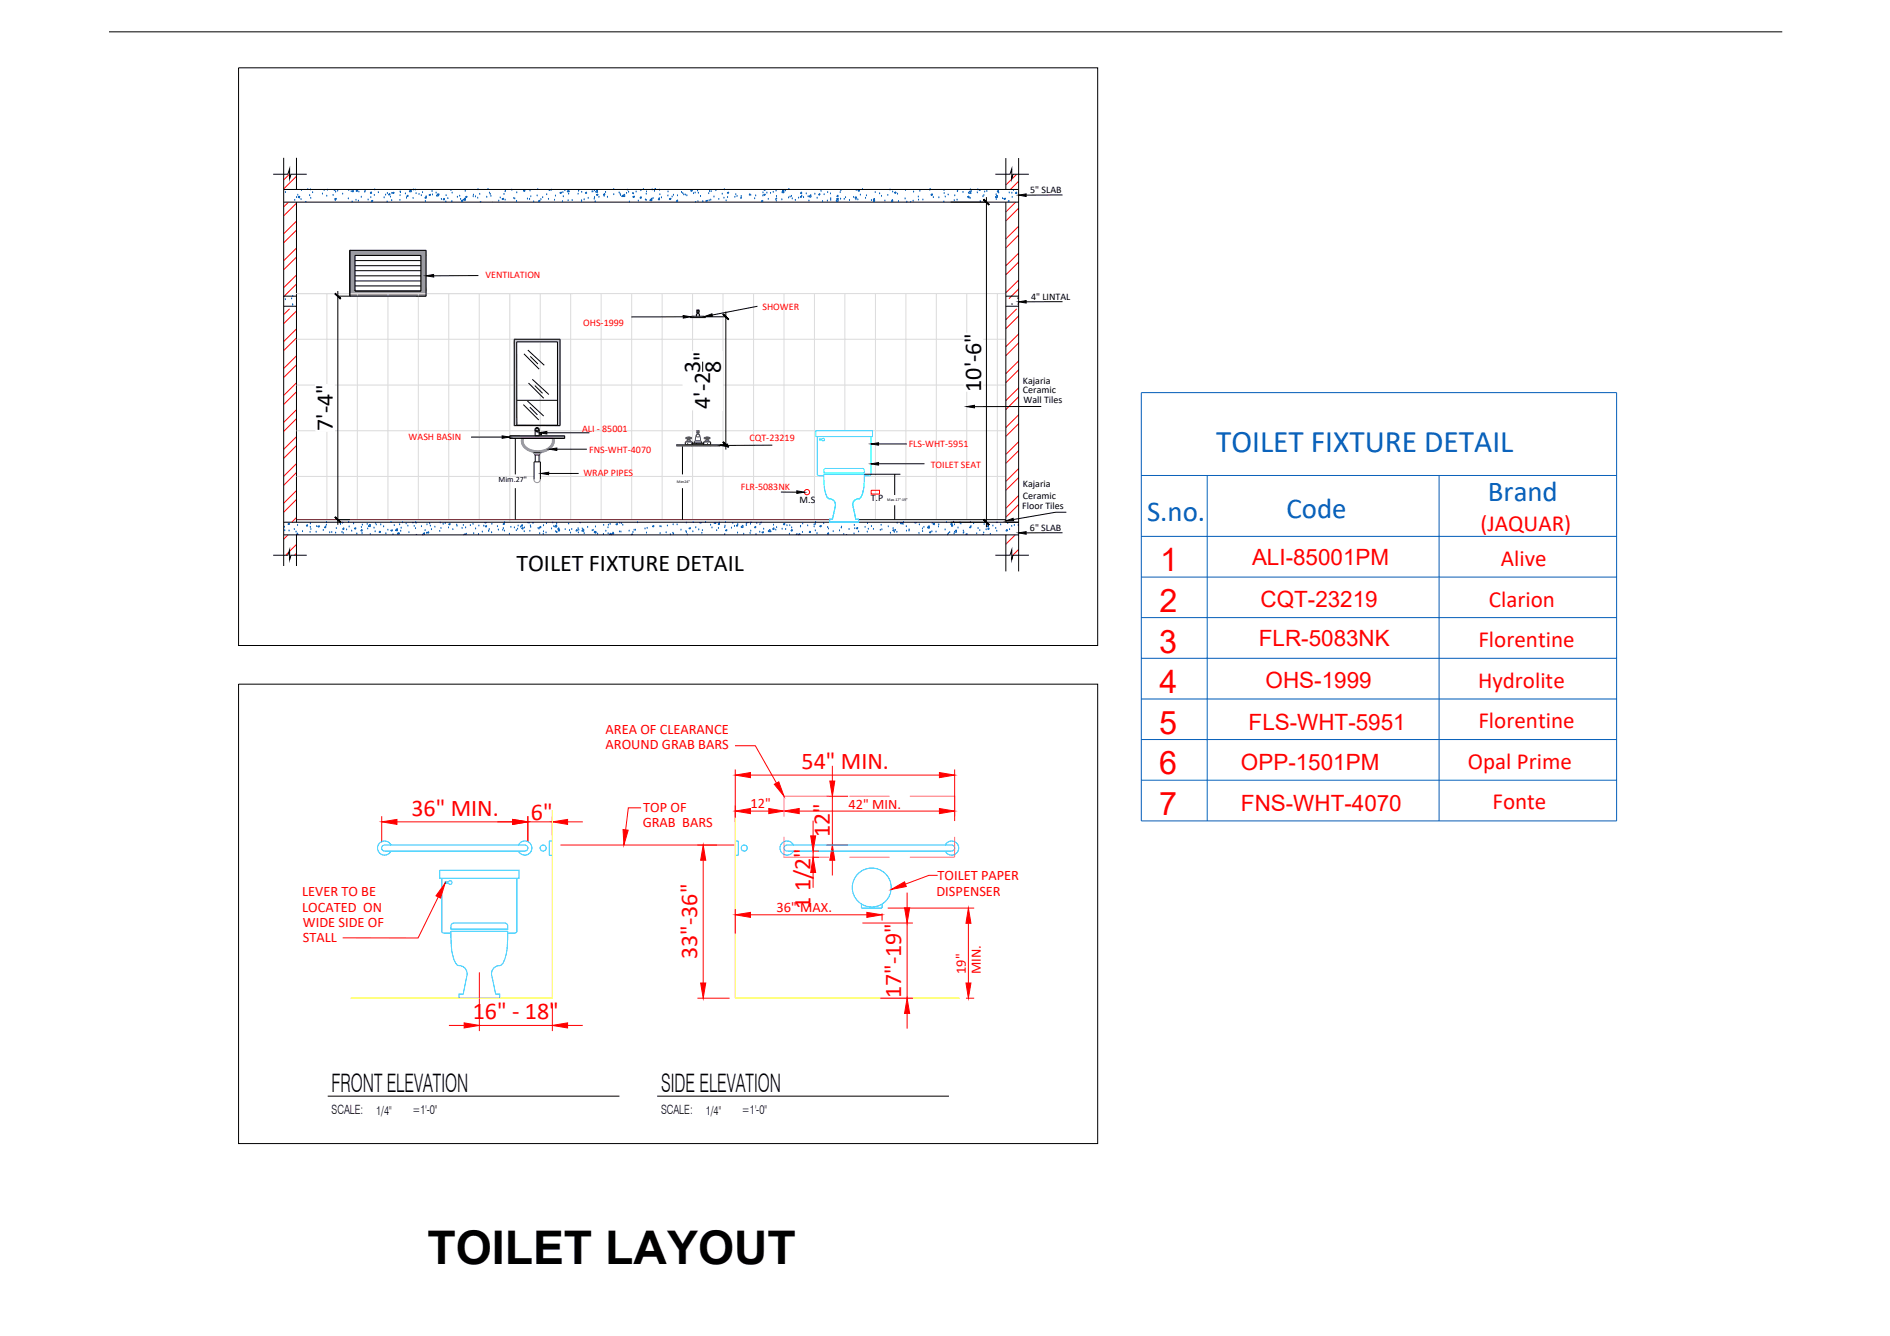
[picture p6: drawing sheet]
<svg xmlns="http://www.w3.org/2000/svg" width="297mm" height="210mm" viewBox="0 0 297 210" stroke-linecap="round" stroke-linejoin="round" font-family="sans-serif">
<!-- layer: Title Block -->
<g fill="#939598" stroke="#939598" stroke-width=".16">
<path d="M55 39.3l12 .8v-.8zM55 39.3l12 .8h-12z"/>
<path d="M66.2 40.1l.8 5.6v-5.6zM66.2 40.1l.8 5.6h-.8z"/>
<path d="M55 40.1l.8 5.6v-5.6zM55 40.1l.8 5.6h-.8z"/>
<path d="M55 45.7l12 .8v-.8zM55 45.7l12 .8h-12z"/>
</g>
<!-- layer: MMH_WALL FULL -->
<g fill="none" stroke="#f00" stroke-width=".16">
<path d="M45.3 31.8l-.7 .7M45.5 27.4l-.9 .9M46.6 34.7l-2 2M46.6 39l-2 2M46.6 31.9l-2 2M46.6 36.2l-2 1.9M46.6 27.7l-2 2M159.6 31.8l-1.5 1.5M159.8 27.4l-1.7 1.7M160.1 28.5l-1.3 1.3M160.1 35.5l-2 2M160.1 39.8l-2 2"/>
<path d="M160.1 32.7l-2 2M160.1 36.9l-2 2.1M45.5 48.5l-.9 .9M46.6 43.2l-2 2M46.6 40.4l-2 2M46.6 44.6l-2 2M46.6 51.7l-2 2M46.6 55.9l-2 2M46.6 48.9l-2 1.9M46.6 53.1l-2 2M46.6 57.3l-2 2M159.8 48.5l-1.7 1.7"/>
<path d="M160.1 44l-2 2M160.1 41.2l-2 2M160.1 45.4l-1.5 1.5M160.1 52.5l-2 2M160.1 56.7l-2 2M160.1 49.6l-2 2.1M160.1 53.9l-2 2M160.1 58.1l-2 2M46.6 60.1l-2 2M46.6 64.4l-2 2M46.6 68.6l-2 2M46.6 72.8l-2 2"/>
<path d="M46.6 77.1l-2 2M46.6 61.6l-2 1.9M46.6 65.8l-2 2M46.6 70l-2 2M46.6 74.2l-2 2M46.6 78.5l-2 2M160.1 60.9l-2 2M160.1 65.2l-2 2M160.1 69.4l-2 2M160.1 73.6l-2 2M160.1 77.9l-2 2M160.1 62.3l-2 2.1"/>
<path d="M160.1 66.6l-2 2M160.1 70.8l-2 2M160.1 75l-2 2M160.1 79.3l-2 2M45.3 84l-.7 .7M45.4 86.7l-.5 .5M46.6 85.5l-1.1 1.1M46.6 86.9l-.3 .3M46.6 81.3l-.7 .7M158.1 84v.1M159.6 84l-1.5 1.5M160.1 86.3l-.9 .9"/>
</g>
<!-- layer: TEXT -->
<g fill="none" stroke="#000" stroke-width=".16">
<path d="M44.6 24.8v64.1M44.6 31.8h115.5M44.6 29.8h115.5M46.6 24.8v5M46.6 31.8v50.2M158.1 24.8v5M160.1 24.8v65M167 30.6l-5.7 .1M75.2 43.3h-7M107.4 49.8h-8.2M119 48.1l-7.1 1.4M167 47.4h-5.7"/>
<path d="M74 68.7h4.9M85.9 68h6.7M86.2 74.4h4.7M87.5 70.6h4.7M121.4 69.9l-7.1 .1M122.7 77.3h2.5M138.1 69.8h4.4M138.1 72.9h7.2M163.6 63.9h-10.5M44.6 82h115.5M44.6 84h115.5M46.6 84v4.9"/>
<path d="M134.9 81.6h23.2M158.1 84v5.8M167 83.7h-5.7M167.6 80.5h-1.7l-6.6 1.1"/>
</g>
<!-- layer: MMH_WALL FULL -->
<g fill="none" stroke="#00f" stroke-width=".16">
<path d="M44.9 30.3h.1M46.3 31.5h.1M46.6 31h.1M46.8 30.7h.1M46.8 30.9l.3-.1-.1 .3zM47.3 31.4h.1M47.4 29.9h.1M48.1 31.7v.1M48.1 31.7l-.1 .1M48.4 29.8h.1M48.7 30.7h.1M48.8 29.8h.1"/>
<path d="M48.8 31.2h.1M49.1 30.3h.1M50.4 29.8h.1M50.7 30.5h.1M50.9 29.9h.1M51.4 30.8h.1M51.5 29.9h.1M52.4 30.7h.1M52.5 29.8v.1h.2v-.1M52.6 31.2l.3-.1-.1 .3zM52.7 31.5h.1M52.8 30.2h.1"/>
<path d="M53.1 30h.1M53.9 30.5h.1M54.7 31.2h.1M54.8 29.9h.1M55.2 30.1h.1M55.3 31.7h.1M55.5 29.9v.2h-.2zM55.9 30l.3-.1-.1 .2zM56 31.5h.1M56.3 31.6h.1M56.4 30.2h.1M56.8 31h.1"/>
<path d="M57.3 30.2h.1M57.4 30h.1M57.9 31.4h.1M58.3 31.1h.1M58.3 31.6l.3-.1-.1 .2zM58.4 30.1v.3h-.2zM58.8 30.7h.1M58.9 29.8h.1M59.5 30.3h.1M60.4 31.1h.1M60.6 30.7h.1M60.8 31.7h.1"/>
<path d="M60.9 30.4h.1M61.2 30.4l.1 .2h-.2zM61.4 31h.1M61.6 31.5h.1M61.6 30.4h.1M61.7 30.3l.2-.1v.2zM62.9 31.5h.1M62.9 30.7h.1M62.9 30.1h.1M62.9 30.3h.1M63.7 30.5h.1M63.9 31.1h.1"/>
<path d="M64.1 30.6v.3h-.2zM64.3 30.1l.3-.3 .1 .3h-.4M64.9 31.2h.1M65 29.9h.1M65.3 29.9h.1M65.4 30.4h.1M65.9 30.6h.1M66.2 30.7h.1M66.4 30.3h.1M66.9 31.7h.1M67 30.9v.2h-.2zM67 30.9h.1"/>
<path d="M67.4 30.6l.3-.1-.1 .2zM67.9 30.1h.1M68 30.6h.1M68.5 30.3h.1M68.6 30.7l.3-.3v.4h-.4M69 30.6h.1M69.4 31.3h.1M69.8 31.1l.1 .3h-.3zM70.1 31.7h.1M70.1 30.7h.1M70.4 31.2h.1M70.9 29.9h.1"/>
<path d="M71 31.7h.1M71.1 30.3h.1M71.9 31h.1M72.2 30.8h.1M72.4 31.3h.1M72.5 31.6l.2-.2v.2zM73.1 31.4h.1M73.1 30.1h.1M73.1 31.1l.1 .4-.4-.1M73.1 31.1l-.3 .3M73.1 30.9l.3-.1-.1 .3zM74.4 30.9h.1"/>
<path d="M74.4 30.7h.1M74.7 30.9h.1M75.1 31.1h.1M75.1 29.8h.1M75.4 30.5h.1M75.4 31.8l.2-.2v.2M76.5 31h.1M76.7 29.8h.1M76.9 30.3h.1M77.1 30.5h.1M77.2 30.8h.1M77.4 31.7v.1"/>
<path d="M78.4 31.6h.1M78.6 31.1h.1M78.9 31.2l.2-.1v.3zM79.2 30.6h.1M79.4 31.4h.1M79.4 30.1h.1M79.4 30h.1M80.4 29.9h.1M80.8 31.2h.1M80.9 31.2h.1M81.2 31.6h.1M81.2 30.3h.1"/>
<path d="M82.2 30l.3-.1-.1 .2zM82.9 31.3h.1M83.2 31.3h.1M83.3 30h.1M83.4 30.9h.1M83.9 31.7h.1M84.4 30.8h.1M84.5 29.8h.1M84.6 31.6l.3-.1-.1 .2zM85 31.4h.1M85.3 31.1h.1M85.9 30.6h.1"/>
<path d="M86.2 31.3h.1M86.3 29.8l-.1 .1h.3v-.1M86.7 29.9h.1M87.2 31.5h.1M87.3 30.8h.1M88 30.3l.3-.1-.1 .2zM88.4 31.7h.1M88.5 30.3h.1M88.5 30.9h.1M88.8 30h.1M89.3 31.5h.1M89.3 29.9l.1 .2h-.3z"/>
<path d="M89.4 30.5h.1M89.5 30.1h.1M89.9 31.5h.1M90.9 30.5h.1M90.9 30h.1M91 29.9h.1M91.4 31.5h.1M91.4 31.6h.1M91.4 30.2h.1M91.8 31.4h.1M92.2 30.1v.3h-.2zM92.4 31.2h.1"/>
<path d="M93.1 30.1h.1M93.2 30.1h.1M93.4 31.3h.1M93.4 30h.1M93.4 31h.1M93.5 31.7h.1M93.7 30.6l.3-.1-.1 .2zM93.9 29.8l-.3 .4h.3v-.3M94.1 31h.1M94.9 30.8h.1M95 30.4l.1 .2h-.3zM95.2 30.2h.1"/>
<path d="M95.5 31h.1M96.5 29.8h.1M96.5 30.6h.1M97.3 30.3h.1M97.5 30.5h.1M97.5 30.7h.1M97.8 30.8l.4 .1v-.4l-.3 .3M97.9 30.6v.3h-.2zM98.5 30.4h.1M98.6 29.9h.1M98.8 30.2h.1M98.9 31.7h.1"/>
<path d="M99.4 30.9l.3-.1-.1 .3zM99.4 30.4h.1M99.5 30.4h.1M100 30.2h.1M100.3 31.6h.1M100.7 30h.1M100.8 30.9v.2h-.2zM101.1 29.8h.1M101.4 31.4h.1M101.6 31.5h.1M101.6 30.5h.1M101.6 30.1h.1"/>
<path d="M102.1 31.5l.3-.3 .1 .3h-.4M102.5 31.3h.1M102.5 29.8h.1M102.6 31.2h.1M102.9 30.1h.1M103 29.8h.1M103.6 31.2h.1M103.6 31.1l.1 .3h-.3zM103.7 29.9h.1M103.7 30.6h.1M104 31.1h.1M105 30.8h.1"/>
<path d="M105 30.1h.1M105.2 31.2l.3-.1-.1 .3zM105.6 31h.1M105.8 30.7h.1M106.5 30.8h.1M106.5 31.4v.3l-.2-.1zM107.1 30.2h.1M107.3 30.4h.1M107.5 30.6h.1M107.7 30.6h.1M108 30.8h.1M108.5 30l.3-.1-.1 .2z"/>
<path d="M109 30.4h.1M109.2 30.3h.1M109.2 31.8l.1-.1 .1 .1M109.6 30h.1M109.7 31.7h.1M109.8 30.4h.1M110.1 30.9h.1M110.5 31.7h.1M110.9 31.6l.3-.1-.1 .2zM111.4 30.4h.1M111.4 31.5h.1M111.5 30.1h.1"/>
<path d="M111.7 31.4h.1M111.8 30.1h.1M112.2 31h.1M112.5 30h.1M113 31.3h.1M113.5 30.5h.1M113.8 31.1h.1M113.8 29.8h.1M114.1 31.6h.1M114.3 30.3l.2-.1v.2zM114.3 31h.1M115.5 31h.1"/>
<path d="M115.6 30.6h.1M115.8 30.9h.1M116.4 31.2h.1M116.5 30.9h.1M116.5 31.1h.1M117.8 30.7h.1M117.8 30.6h.1M118 30.7h.1M118.6 31.2h.1M118.8 30.8h.1M119.7 31.7h.1M119.9 31.6h.1"/>
<path d="M119.9 30.8h.1M119.9 30.3h.1M120 30.6l.3-.1-.1 .2zM120.1 29.8l-.1 .1h.3v-.1M120.5 30.3h.1M120.7 31.3h.1M121.1 30.4h.1M121.5 30.2h.1M121.9 31.4h.1M122 30h.1M122 31.6h.1M122 30.9h.1"/>
<path d="M122.1 31.2h.1M122.9 31.4h.1M123 30h.1M123.1 29.9l.1 .2h-.3zM123.2 29.9v.4h-.3M123.2 29.9l-.3 .3M123.4 30h.1M123.9 31.1h.1M124 29.8h.1M124.2 31h.1M124.4 30.8h.1M124.5 31.2h.1"/>
<path d="M125 31.5h.1M125.5 31.1h.1M125.7 30.9l.3-.1-.1 .2zM126 30.1v.3h-.2zM126 30.8h.1M126.3 31h.1M126.7 30.5h.1M127 30.9h.1M127.1 31.6h.1M127.4 30.6l.1 .4-.4-.1M127.5 30.6l-.4 .3M128.1 30.5h.1"/>
<path d="M128.4 31.1h.1M128.8 30.4l.1 .2h-.3zM129 30.1h.1M129.3 31.7h.1M129.5 30.6h.1M130 31.6h.1M130.1 30.3h.1M130.5 30.5h.1M130.6 31.2h.1M130.6 31.5h.1M131.5 31.2l.2-.1v.3zM131.7 30.6v.3h-.2z"/>
<path d="M131.7 31.2v.4h-.3zM132 30.3h.1M132.1 31.3h.1M132.2 30h.1M132.7 31.3h.1M132.9 31.1h.1M133.5 31.5h.1M134.2 31h.1M134.5 31.4h.1M134.5 30.9l.1 .2h-.2zM134.6 29.9h.1M134.8 31.4h.1"/>
<path d="M135 30.1l.1-.3-.3 .1 .2 .2M135.2 30.7h.1M135.6 29.8h.1M136 31.2h.1M136.2 30.8h.1M137 31.5h.1M137.2 31.5l.3-.1-.1 .3zM137.4 31.1l.1 .3h-.3zM137.5 30.3h.1M138.2 30.4h.1M138.5 30.8h.1M139.1 31.6h.1"/>
<path d="M139.5 30.7h.1M139.9 29.9h.1M140.2 31.5h.1M140.3 31.4v.3l-.2-.1zM140.3 30.2h.1M140.6 30.3l.2-.2-.1 .3zM141.1 30.5h.1M141.2 31.7h.1M142.2 31.2h.1M142.3 29.9h.1M142.5 31.8h.1M143.1 31.8v-.1l.1 .1"/>
<path d="M143.5 31.6h.1M143.6 30.2h.1M144.3 31h.1M144.4 31.4h.1M144.6 30h.1M145 31.4h.1M146.1 29.9h.1M146.2 29.8h.1M146.3 30.6l.3-.1-.1 .2zM146.4 30.7h.1M146.7 31h.1M147.6 31.1h.1"/>
<path d="M148.3 31.7h.1M148.4 29.9h.1M148.4 30.4h.1M148.6 31h.1M149 30.6h.1M150 31.5h.1M150.1 30.8h.1M150.4 31.4h.1M150.5 30.1h.1M150.5 30h.1M151.3 30.2h.1M152 30.9l.3-.1-.1 .2z"/>
<path d="M152.3 31.1h.1M152.5 31.2h.1M152.5 30l-.3 .3 .3 .1v-.4M152.5 29.8h.1M152.6 30.4h.1M152.6 30.1h.1M153.6 30.3h.1M153.7 29.8h.1M153.9 29.8l-.1 .1h.3v-.1M154.1 31.7h.1M154.5 30.9h.1M154.6 30.7h.1"/>
<path d="M154.8 30.2h.1M155.1 30.1h.1M156.4 31l.3-.3 .1 .3h-.4M156.6 30.6h.1M156.6 31.3h.1M156.9 30.3h.1M156.9 29.9v.2h-.2zM157 30.3h.1M157.6 31.2h.1M157.8 31.2l.2-.1v.3zM158.5 31.7h.1M158.6 31.7h.1"/>
<path d="M158.6 30.3h.1M159 30.4h.1M159.1 31h.1M159.3 29.9h.1M159.8 30.1v.3h-.2zM44.6 46.5h.1M44.6 46.5v.2M44.8 47.1h.1M45.8 47h.1M46 47.9h.1M46 46.6h.1M44.7 82.8h.1"/>
<path d="M44.8 83.4h.1M45.4 83.4h.1M45.4 82.2l.1 .2h-.3zM46.3 83.2h.1M46.5 83.6h.1M46.7 84h-.1l.2-.1v.1M46.7 83.9h.1M46.8 82.6h.1M47.5 83.5h.1M48.3 82.4l.1 .3-.3-.1zM48.7 83.6h.1M48.8 82.3h.1"/>
<path d="M48.8 82.9h.1M48.9 83.2h.1M49.7 83.6h.1M49.8 82.7h.1M49.9 82.7l.3-.1-.1 .2zM50.8 83.3h.1M51.2 82.7v.2h-.2zM51.2 82.8h.1M51.3 82.5h.1M51.3 82.1h.1M51.8 83.7h.1M52.1 83.7h.1"/>
<path d="M52.8 83.8h.1M52.9 83h.1M53.5 82.2h.1M53.5 82.4h.1M53.7 82h.3M53.7 83.6h.1M53.8 82.2h.1M53.9 83.8h.1M54 82.9l.1 .3-.3-.1zM54.5 83.3h.1M54.8 82.1h.1M54.9 82.8h.1"/>
<path d="M55.3 83.4h.1M55.6 82.3h.1M55.7 83l.3-.1-.1 .2zM56.1 83.9h.1M56.8 82.9h.1M56.9 83.2v.2h-.2zM56.9 83.8h.1M56.9 82.5h.1M57.7 82.4h.1M57.8 83.1h.1M57.9 82.7h.3v-.4l-.3 .4M58.2 84h.1"/>
<path d="M58.8 83h.1M59 83.6h.1M59 82.2h.1M59.1 82.5h.1M59.5 83.6l.3-.2v.3zM59.8 82.5h.1M60.3 82.8h.1M60.6 83.9h.1M61 83.3h.1M61.4 83.3l.3-.1-.1 .3zM61.5 82.1h.1M61.8 84h.1"/>
<path d="M62 82.6h.1M62.1 83.3l.3-.3 .1 .4zM62.6 83.7l.1 .2h-.3zM62.8 83.9h.1M62.8 82.5h.1M63 83.5h.1M63 83h.1M63.3 82.1h.1M63.8 82.3h.1M64.1 82.7h.1M64.3 83.7h.1M64.8 82l.1 .2 .1-.2"/>
<path d="M65.1 82.7h.1M65.3 83.1h.1M65.3 82.1h.1M65.4 84l.1-.1v.1M65.4 82.2h.1M66.2 82.7h.1M66.6 84h-.2l.3-.3v.3M66.8 83.4h.1M67 83.8h.1M67.1 82.5h.1M67.1 83.7l.3-.1-.1 .2zM67.5 82.3h.1"/>
<path d="M67.6 82.7h.1M67.8 83.2h.1M68.4 82.8h.1M69.1 83.5h.1M69.2 82.2h.1M69.3 83h.1M69.6 82.4h.1M70 82.3h.1M70.5 82.9h.1M70.5 82.4l.3-.1-.1 .2zM71.2 83.2h.1M71.8 82.5h.1"/>
<path d="M71.8 82.7h.1M72.6 83h.1M72.8 82.6h.1M73 84h-.1l.3-.1-.1 .1M73.2 82.9h.1M73.3 83.9h.1M73.9 82.6h.1M74.3 82.4h.1M74.5 83.8h.1M74.7 83.1h.1M75.2 84h.1M75.3 82.6h.1"/>
<path d="M75.8 83.6h.1M76 82.7h.1M76.2 82.7l.3-.1-.1 .2zM76.3 82l-.1 .2h.2v-.2M76.8 83.4h.1M76.8 83.5h.1M76.9 83.2h.1M77.3 83.7h.1M77.3 82.4h.1M78.2 82.7h.1M78.3 83.3h.1M79 83.3h.1"/>
<path d="M79.1 83h.1M79.2 82.2l.1 .2h-.3zM79.3 83.4h.1M79.3 82.1h.1M80.1 83.9h.1M80.3 82.9h.1M80.8 82.9h.1M81.1 83.4h.1M81.4 83.1h.1M81.4 82.6h.1M81.8 82.8h.1M82 83l.2-.1v.2z"/>
<path d="M82.1 82.4v.3l-.2-.1zM82.4 83.5h.1M82.4 82.9h.1M83 82l-.1 .1M83.2 82l.1 .2-.4-.1M83.3 83.5h.1M83.4 82.6h.1M83.4 82.9h.1M83.8 82.2h.1M84.6 83h.1M84.7 83.1h.1M84.8 83.8h.1"/>
<path d="M85 82.7v.2h-.2zM85.4 83.9h.1M85.4 82.6h.1M85.4 83.6h.1M85.8 83.7h.1M85.9 82.3h.1M86.7 83.1h.1M86.9 82.2h.1M87 82.7h.1M87.2 82.7l.3-.3v.4h-.3M87.3 83.5h.1M87.4 83.6h.1"/>
<path d="M87.5 82.3h.1M87.5 83.7h.1M87.7 83.3l.3-.1-.1 .3zM87.8 82.9l.1 .3-.3-.1zM88.8 83.2h.1M89.4 82.3h.1M89.5 83.4h.1M89.7 83.7h.1M89.9 83.2h.1M90.7 83.2v.2h-.2zM90.9 83.1h.1M90.9 83.7h.1"/>
<path d="M91 83.3h.1M91 82l.2 .2 .1-.2M91.5 83.1h.1M91.7 83.1l.1 .4-.4-.1M91.7 83.1l-.3 .3M91.8 83.8h.1M92.4 82.9h.1M93.1 83.4h.1M93.2 83.3h.1M93.4 83.7l.3-.2-.1 .3zM93.5 83.4l.1 .3h-.2zM93.6 82.8h.1"/>
<path d="M93.9 83.9h.1M94.8 84h.1M94.9 82.5h.1M95.2 83.5h.1M95.6 82.9h.1M95.6 83.8h.1M95.6 82.5h.1M95.9 82.4h.1M96 83.8v.2M96 83.7l-.3 .3M96.1 84h.1M96.3 83.8h.1"/>
<path d="M96.4 83.7l.1 .2h-.3zM96.8 82.4l.3-.1-.1 .2zM97.4 83.6h.1M97.4 82.2h.1M97.6 83.6h.1M97.6 82.3h.1M97.9 82.5h.1M98.9 83.4h.1M99.2 84l.2-.1v.1M99.5 83.7h.1M99.7 83.3h.1M99.9 83.3h.1"/>
<path d="M100.2 82.1h.1M101.4 83.1h.1M101.6 83.7h.1M101.7 83h.1M102.5 82.7l.3-.1-.1 .2zM103.7 82.7h.1M103.7 83.8h.1M103.9 82.8h.1M104.7 83.7h.1M104.9 82.6h.1M105.4 84h.1M105.8 83.8h.1"/>
<path d="M105.8 82.5h.1M105.9 83.9h.1M106.4 82.5h.1M107 83.3h.1M107.8 83.5h.1M107.9 82.2h.1M107.9 83.7h.1M108 84h.1M108.3 83l.2-.1-.1 .2zM108.9 83.6h.1M108.9 82.1h.1M109.4 82.9h.1"/>
<path d="M109.8 83.3h.1M110.1 82l-.1 .2h.2v-.2M110.3 83.8h.1M110.4 83.4h.1M110.9 82.1h.1M111.7 82.5h.1M111.9 82.9h.1M112.3 82l-.1 .2h.3v-.2M112.6 83.4h.1M112.9 83h.1M113 82.2h.1M113 82.2l.1 .2h-.3z"/>
<path d="M113.9 84h.1M113.9 82.9h.1M113.9 82.7h.1M114 83.3l.3-.1-.1 .2zM114 82.1h.1M115 83h.1M115.2 82.2h.1M115.4 82.7h.1M115.9 82.4v.3l-.2-.1zM115.9 83.7h.1M116 82.4h.1M116.8 82.5l-.4 .3 .4 .1-.1-.4"/>
<path d="M116.9 83.9h.1M117.3 82.3h.1M117.3 82.6h.1M117.4 82l.1 .2 .1-.2M117.9 83.8h.1M117.9 82.4h.1M118 83.4h.1M118 82.1h.1M118.8 82.7v.2h-.2zM118.8 84h.1M118.9 82.2h.1M119.4 83.6h.1"/>
<path d="M119.4 82.4h.1M119.6 82.2h.1M119.7 83.6l.3-.1-.1 .3zM120 83.1h.1M121 83.2l.1 .4-.4-.1 .3-.3M121.1 83.6h.1M121.6 82.5h.1M121.6 82.9l.1 .3-.3-.1zM121.9 83.3h.1M122.1 82.9h.1M122.9 83.1h.1M123.1 82.3l.3-.1-.1 .3z"/>
<path d="M123.5 83.2h.1M123.7 82.6h.1M124.1 83.9h.1M124.1 82.6h.1M124.4 82.9h.1M124.5 83.2v.2h-.2zM125.1 84l.2-.2v.2M125.6 84h-.1l.2-.2v.2M125.8 82.8h.1M125.8 82.7h.1M126.1 83.7h.1M126.2 82.3h.1"/>
<path d="M126.9 82.6h.1M127.3 83.4l.1 .3h-.2zM128 82.5h.1M128 82.8h.1M128.1 83.4h.1M128.1 82.4h.1M128.2 82.1h.1M128.4 83.8h.1M128.8 82.7l.3-.1-.1 .2zM129.5 82.3h.1M130.1 82.9h.1M130.2 83.1h.1"/>
<path d="M130.2 83.7v.2h-.2zM130.9 83.5h.1M131.9 83.4h.1M132.2 83h.1M132.3 82.8h.1M132.6 84h.1M133 84l.1-.1v.1M133.4 83.2h.1M134.2 83.9h.1M134.3 82.6h.1M134.3 83.1h.1M134.5 83l.3-.1v.2z"/>
<path d="M134.9 83.6h.1M136 82.9h.1M136.3 83.6h.1M136.3 82.3h.1M136.5 83.1h.1M137 82.7h.1M137.3 83.2h.1M138.4 83.3h.1M138.5 82.5h.1M138.6 83.2h.1M139.6 82.8h.1M139.9 83.8h.1"/>
<path d="M140.3 83.3l.3-.1-.1 .2zM140.4 83h.1M140.6 83.6h.1M140.7 83.3h.1M141 83.6h.1M141 82.2h.1M141.7 82l-.2 .2M141.8 82v.3h-.3M141.9 82.4h.1M142 82.1h.1M142.4 82.7h.1M142.5 83.4h.1"/>
<path d="M142.9 83.4h.1M142.9 83.3h.1M143.7 82l.1 .2 .1-.2M143.9 82l-.1 .2h.2v-.2M144.4 83.8h.1M144.5 82.5h.1M145 83.1h.1M145 83.5h.1M145.2 82.9h.1M146 83h.1M146 83.6l.3-.1-.1 .3zM146 82.6l.1 .4-.4-.1z"/>
<path d="M146.5 83.6h.1M146.5 82.2h.1M146.8 82.2l.1 .2h-.3zM147.1 83.6h.1M147.5 82.8h.1M147.5 82.5h.1M148.5 83.3h.1M148.8 82.1h.1M149 84h.1M149.1 83.8h.1M149.3 83.7h.1M149.4 82.3l.3-.1-.1 .3z"/>
<path d="M149.7 82.4v.3h-.2zM149.9 82h.1M150 83.9h.1M150 82.5h.1M150.3 83.3v.3h-.3M150.3 83.2l-.3 .4M150.6 83h.1M150.9 82.2h.1M151 82.3h.1M151.4 83.8h.1M151.4 83.4h.1M151.5 83.7h.1"/>
<path d="M151.9 84h-.1l.2-.2v.2M152.5 82.1h.1M152.6 82.7v.2h-.2zM152.6 82.7h.1M153 82.3h.1M153.5 83.9h.1M153.7 83h.1M154 83.4h.1M154.5 83.9l.1 .1M154.6 83.9l-.2 .1M154.6 83.7h.1M154.7 82.4h.1"/>
<path d="M155 83.2h.1M155.1 82.7l.3-.1-.1 .2zM155.2 82.4h.1M155.4 82.9l.1 .3-.3-.1zM155.6 84h.1M156 82.6h.1M156.5 83h.1M156.7 83.5h.1M156.7 82.1h.1M157.3 82.5h.1M158.3 83.2v.2h-.2zM158.4 82.2h.1"/>
<path d="M158.7 83.2h.1M159 82.7h.1M159.4 82.6h.1M160 82.6h.1"/>
</g>
<g fill="none" stroke="#000" stroke-width=".16">
<path d="M55 39.3h12v7.2h-12zM158.1 31.8v50.2M55.8 40.1h10.4v5.6h-10.4zM80.8 53.3h7.2v13.6h-7.2M81.2 53.7h6.4v13.1h-6.4zM82.3 55.6l2.4 2.4M83 55l2.5 2.4M83.3 56l1.2 1.2M83.7 59.6l2.6 2.4M108.5 49.9l.2-.2h2l.2 .2M108.5 49.9h2.4M109.5 49.3v.4"/>
<path d="M109.5 49l.1 .1M109.5 49.3h.4M109.6 49.1h.2v.2M109.6 49.1v.2M109.8 48.7l.1 .1M109.8 48.7l-.3 .1M109.9 49l-.1 .1M109.9 49.3v.4M109.9 48.8v.2M109.9 48.8h-.4v.2h.4M159.1 47.8h.1M160 46.9h.1"/>
<path d="M160.1 47.7h.1M81.2 62.9h6.4M82.3 63.6l2.4 2.4M82.9 63l2.6 2.4M83.1 60.2l2.4 2.4M83.3 64l1.2 1.2M83.8 71.1h1.3M83.9 75.3v-2.7h1v2.7M84.1 60.6l1.2 1.2M84.1 71.5v1.1M84.7 71.5v1.1M84.8 71.4h-.8"/>
<path d="M88.7 68.5h-8.6v.4h8.6M107.7 69.5v.4h4v-.4M108.1 69.9h.1M108.1 68.9v.2M108.7 69.9h.1M108.8 69.5v.4M108.8 69.6h1.8M109.1 69.5v.1M109.5 69.9h.1M110.3 69.5v.1M110.6 69.5v.4M111.2 69.9h.1"/>
</g>
<!-- layer: Title Block -->
<g fill="none" stroke="#dbdbdb" stroke-width=".16">
<path d="M46.6 53.3h111.5M46.6 46.1h111.5M51.4 46.1v35.5M56.2 46.1v35.5M61 46.1v35.5M65.8 46.1v35.5M70.5 46.1v35.5M75.3 46.1v35.5M80.1 46.1v35.9M84.9 46.1v22.8M89.7 46.1v35.5M94.5 46.1v35.5"/>
<path d="M99.3 46.1v35.5M104.1 46.1v35.5M108.8 46.1v35.5M113.6 46.1v35.5M118.4 46.1v35.5M123.2 46.1v35.5M128 46.1v35.5M132.8 46.1v21.6M137.6 46.1v35.5M142.4 46.1v35.5M147.2 46.1v35.5M151.9 46.1v35.5"/>
<path d="M156.7 46.1v35.5M46.6 74.9h37.3M46.6 67.7h111.5M46.6 60.5h111.5M84.9 70.8v10.8M84.9 74.9h44.6M135.9 74.9h22.2"/>
</g>
<path d="M46.6 81.6h83.8" fill="none" stroke="#720000" stroke-width=".16"/>
<g fill="none" stroke="#000" stroke-width=".16">
<path d="M37.5 10.7h135v90.7h-135zM42.9 27.4h2.3l.3-.9v1.6l.2-.7h2.5M149.4 31.8h5.6M155 31v51.8M156.4 27.4h2.3l.3-.9v1.6l.2-.7h2.5M44.6 46.5h2M44.6 48.1h2M53.1 46.5h1.9M53.1 45.7v36.8M55.8 45.7h10.4M55.8 44.9h10.4M55.8 44.1h10.4"/>
<path d="M55.8 43.3h10.4M55.8 42.5h10.4M55.8 41.7h10.4M55.8 40.9h10.4M80.8 53.3v13.6M110.4 56.8v1.6M110.8 49.8h3.3M114.1 49v21.6M158.1 46.5h2M158.1 48.1h2M81 68.9v5.6M81 76.7v4.9"/>
<path d="M84.1 67.5v1h.6v-1M84.7 68h.3M84.7 68.2h.3M85 67.9l.1 .4zM88.7 68.5v.4M107.3 70.1v4.4M107.3 76.7v4.9M113.1 69.9h1M135.9 74.5h5.6M140.6 74.5v3.3M140.6 79.4v2.2M42.9 87.2h2.3l.3-.8v1.5l.2-.7h2.5"/>
<path d="M53.1 81.6h1.9M149.4 82h5.6M156.4 87.2h2.3l.3-.8v1.5l.2-.7h2.5M158.1 82h2"/>
<circle cx="84.4" cy="67.5" r=".33"/>
<circle cx="84.4" cy="67.5" r=".2"/>
</g>
<!-- layer: THIN -->
<g fill="none" stroke="#f00" stroke-width=".16">
<path d="M136.9 77h1.3v.6h-1.3z"/>
<circle cx="126.8" cy="77.3" r=".41"/>
</g>
<!-- layer: Title Block -->
<path d="M128.2 67.7h8.9v.9h-8.9zM128.4 68.6v5.9l.3 .2h.8M129.2 69l.2-.1 .2 .2-.2 .2-.2-.2M129.2 69h-.4v.1h.4M129.5 74.5a8.9 8.9 0 0 0 .5 3.6l.4 .3a.92 .92 0 0 1 .9 1.1l-.5 2.1h-.4v.4h4.5v-.4h-.4l-.4-2.1M129.5 73.9l.1-.3h.2h5.7l.3 .2 .1 .5h-6.4v-.4M129.5 74.5h6.4a9 9 0 0 1-.6 3.6l-.4 .3a.92 .92 0 0 0-.9 1.1M136.9 68.6v5.9l-.3 .2h-.7" fill="none" stroke="#0ff" stroke-width=".16"/>
<!-- layer: MMH_WALL FULL -->
<g fill="none" stroke="#545454" stroke-width=".16">
<path d="M106.3 70.1v-.2h6.8v.2M106.5 69.9l-.2 .1M106.6 69.9l-.3 .2M106.7 69.9l-.3 .2M106.9 69.9l-.3 .2M107 69.9l-.3 .2M107.1 69.9l-.3 .2M107.2 69.9l-.3 .2M107.3 69.9l-.2 .2M107.5 69.9l-.3 .2M107.6 69.9l-.3 .2M107.7 69.9l-.3 .2"/>
<path d="M107.7 69.5h1.1M107.8 69.9l-.2 .2M107.9 69.3h.7M108 69.9l-.3 .2M108 68.9h.1M108 68.8h.1M108.1 69.2h.3M108.1 69.9l-.3 .2M108.1 69l-.4 .4M108.1 68.7h.3v.4h-.3zM108.2 69.9l-.3 .2M108.3 69.9l-.3 .2"/>
<path d="M108.4 69l.4 .4M108.4 68.9h.1M108.4 68.8h.1M108.4 69.9l-.2 .2M108.6 69.9l-.3 .2M108.7 69.9l-.3 .2M108.8 69.9l-.3 .2M109 69.9l-.3 .2M109.1 69.9l-.3 .2M109.2 69.9l-.3 .2M109.3 69.3l-.2 .1M109.3 69.9l-.3 .2"/>
<path d="M109.4 69.9l-.2 .2M109.5 68.2v.4M109.5 67.9l.1 .1M109.5 68.2h.4l.2 1h-.8zM109.5 67.8h.4v.2h-.4zM109.6 69.9l-.3 .2M109.6 67.6l-.1 .1M109.6 68.1v.1M109.6 68.1h.2v.1M109.6 67.7h.2M109.7 69.9l-.3 .2M109.8 67.6l.1 .1"/>
<path d="M109.8 69.9l-.3 .2M109.9 67.9l-.1 .1M109.9 68.2v.4l-.4 .1M109.9 69.9l-.2 .2M110.1 69.9l-.3 .2M110.1 69.3l.2 .1-1.2 .1M110.2 69.9l-.3 .2M110.3 69.9l-.3 .2M110.4 69.9l-.3 .2M110.5 69.9l-.2 .2M110.6 69.5h1.1M110.7 69.9l-.3 .2"/>
<path d="M110.8 69.9l-.3 .2M110.8 69.3h.7M110.9 68.9h.1M110.9 68.8h.1M110.9 69.9l-.3 .2M111 69.2h.3M111 69l-.4 .4M111 68.7h.3v.4h-.3zM111 69.9l-.2 .2M111.2 69.9l-.3 .2M111.3 69l.4 .4M111.3 69.9l-.3 .2"/>
<path d="M111.3 68.9h.1M111.3 68.8h.1M111.4 69.9l-.3 .2M111.5 69.9l-.2 .2M111.7 69.9l-.3 .2M111.8 69.9l-.3 .2M111.9 69.9l-.3 .2M112 69.9l-.3 .2M112.1 69.9l-.2 .2M112.3 69.9l-.3 .2M112.4 69.9l-.3 .2M112.5 69.9l-.2 .2"/>
<path d="M112.7 69.9l-.3 .2M112.8 69.9l-.3 .2M112.9 69.9l-.3 .2M113 69.9l-.3 .2M113.1 69.9l-.2 .2M113.1 70l-.1 .1M113.1 70.1h.1"/>
<circle cx="107.9" cy="68.8" r=".12"/>
<circle cx="108.2" cy="68.8" r=".12"/>
<circle cx="108.6" cy="68.8" r=".12"/>
<circle cx="110.8" cy="68.8" r=".12"/>
<circle cx="111.1" cy="68.8" r=".12"/>
<circle cx="111.5" cy="68.8" r=".12"/>
</g>
<path d="M80.1 68.5l8.6 .4v-.4zM80.1 68.5l8.6 .4h-8.6z" fill="#939598" stroke="#939598" stroke-width=".16"/>
<g fill="#c7c8ca" stroke="#c7c8ca" stroke-width=".16">
<path d="M80.8 53.3l7.2 .4v-.4zM80.8 53.3l7.2 .4h-7.2z"/>
<path d="M87.6 53.7l.4 13.1v-13.1zM87.6 53.7l.4 13.1h-.4z"/>
<path d="M80.8 53.7l.4 13.1v-13.1zM80.8 53.7l.4 13.1h-.4z"/>
<path d="M80.8 66.8l7.2 .1zM80.8 66.8l7.2 .1z"/>
</g>
<path d="M82 68.8a1.72 1.72 0 0 0 1.4 2.2 2.99 2.99 0 0 0 3.6-1.1l.1-.7-.1-.4M82 68.8a1.88 1.88 0 0 0 2 2.2 2.55 2.55 0 0 0 3.1-1.6l-.1-.6M82.1 68.8a1.76 1.76 0 0 0 1.6 2.2 2.8 2.8 0 0 0 3.3-1.4v-.8M82.1 68.8a1.69 1.69 0 0 0 1.6 2.1 2.73 2.73 0 0 0 3.3-1.3l-.1-.8M82.2 68.8a1.64 1.64 0 0 0 1.5 2.1 2.53 2.53 0 0 0 3.3-1.5l-.1-.6a1.64 1.64 0 0 1-1.6 2.1 2.59 2.59 0 0 1-3.1-1.3v-.8M82.2 68.9a1.71 1.71 0 0 0 1.8 2 2.35 2.35 0 0 0 2.9-1.5l-.1-.5M82.3 68.9a1.52 1.52 0 0 0 1.3 1.8 2.66 2.66 0 0 0 3.2-1.1v-.7M83.8 71.2l.2 .2M83.9 75.3a.5 .5 0 0 0 .5 .5 .5 .5 0 0 0 .5-.5M85 71.1l-.2 .3" fill="none" stroke="#939598" stroke-width=".16"/>
<!-- layer: grid -->
<g fill="#000" stroke="#000" stroke-width=".16">
<path d="M154.6 31.4l.8 .8 .1-.1zM154.7 31.3l.8 .8-.9-.7z"/>
<path d="M52.6 46.2l.9 .8v-.1zM52.7 46.1l.8 .8-.9-.7z"/>
<path d="M113.6 49.4l.8 .8 .1-.1zM113.6 49.4l.1-.1 .8 .8z"/>
<path d="M113.7 69.4l-.1 .1 .9 .7zM113.6 69.5l.9 .7-.1 .1z"/>
<path d="M52.7 81.2l-.1 .1 .9 .7zM52.6 81.3l.9 .7v.1z"/>
<path d="M154.7 81.6l-.1 .1 .9 .7zM154.6 81.7l.9 .7-.1 .1z"/>
</g>
<!-- layer: Title Block -->
<g fill="#fff" stroke="#fff" stroke-width=".16">
<path d="M49.6 60.4v7.4h2.9zM49.6 60.4h2.9v7.4z"/>
<path d="M107.3 55.2v9.2h6.2zM107.3 55.2h6.2v9.2z"/>
<path d="M151.5 52.4v9.1h3zM151.5 52.4h3v9.1z"/>
</g>
<!-- layer: TEXT -->
<g fill="#000" stroke="#000" stroke-width=".16">
<path d="M160.1 30.7l1.2-.2v.4zM67 43.3l1.1-.2 .1 .4zM107.4 49.6l1.2 .2-1.2 .2zM110.8 49.7l1.1-.4 .1 .4zM160.1 47.4l1.2-.2v.4zM78.9 68.5l1.2 .2-1.2 .2zM84.7 68l1.2-.2v.4zM85 74.4l1.2-.2v.4zM86.3 70.6l1.2-.2v.4zM113.1 70l1.2-.2v.4zM125.2 77.1l1.2 .2-1.2 .2zM136.9 69.8l1.2-.2v.3z"/>
<path d="M136.9 72.9l1.2-.2v.4zM151.9 63.9l1.2-.2v.4zM158.1 81.8l1.1-.4 .1 .4zM160.1 83.7l1.2-.2v.4z"/>
</g>
<!-- layer: D W Annotation Tag MMH -->
<path d="M179.4 61.7h74.7v67.3h-74.7zM179.4 74.7h74.7M189.7 74.7v54.3M226.2 74.7v54.3M179.4 90.7h74.7M179.4 97h74.7M179.4 84.3h74.7M179.4 109.8h74.7M179.4 103.4h74.7M179.4 116.2h74.7M179.4 122.6h74.7" fill="none" stroke="#005cb8" stroke-width=".16"/>
<!-- layer: anno-ttl -->
<path d="M51.5 172.2h45.9M103.3 172.2h45.8" fill="none" stroke="#000" stroke-width=".16"/>
<!-- layer: ELEV -->
<g fill="none" stroke="#00bfff" stroke-width=".16">
<path d="M60.4 132.8a.48 .48 0 0 0-.4 .4 .48 .48 0 0 0 .4 .5M60.5 132.8h22M60.5 132.7h.1M60.5 133.7h22M61.5 132.8a1.11 1.11 0 0 0-1.7-.4 1.11 1.11 0 0 0 0 1.7 1.11 1.11 0 0 0 1.7-.4M69.1 136.7h12.5v1.3h-12.5zM69.4 138v8.3l.2 .3h.1h1.2M70.5 138.6l.3-.2 .2 .1v.3l-.2 .1-.3-.1h-.6v-.2h.6M81.2 138v8.3l-.1 .3h-.2M81.5 132.8a1.11 1.11 0 0 1 1.7-.4 1.11 1.11 0 0 1 0 1.7 1.11 1.11 0 0 1-1.7-.4M82.5 132.8a.48 .48 0 0 1 .5 .4 .48 .48 0 0 1-.5 .5M86.8 132.1h-.5v2.3h.5"/>
<path d="M115.6 132.1h.4v2.3h-.4M124.7 132.8a1.11 1.11 0 0 0-1.7-.4 1.11 1.11 0 0 0 0 1.7 1.11 1.11 0 0 0 1.7-.4M148.6 132.8a1.11 1.11 0 0 1 1.7-.4 1.11 1.11 0 0 1 0 1.7 1.11 1.11 0 0 1-1.7-.4M149.5 132.7h.1M149.6 132.8a.48 .48 0 0 1 .4 .4 .48 .48 0 0 1-.5 .5h-25.8a.48 .48 0 0 1-.5-.5 .48 .48 0 0 1 .5-.4h25.9M70.9 146.3l.1 2.9M70.9 146.3h8.9M70.9 145.3l.5-.3h7.9l.4 .3 .1 .7h-8.9zM79.8 146.6h1.1M79.8 146.3a14.7 14.7 0 0 1-.6 4.7 .9 .9 0 0 1-1 .7 1.28 1.28 0 0 0-.9 1.6l.6 2.9h.6v.6h-6.4v-.6h.7l.6-2.9a1.29 1.29 0 0 0-1.3-1.6 1.39 1.39 0 0 1-.8-1.2l-.3-1.3M135.4 142.1v.6h3.2v-.6"/>
<circle cx="85.4" cy="133.2" r=".48"/>
<circle cx="117" cy="133.2" r=".48"/>
<circle cx="137" cy="139.4" r="3.1"/>
</g>
<!-- layer: ANNO-NOTE -->
<g fill="none" stroke="#f00" stroke-width=".16">
<path d="M115.5 117.2h3.2l3.3 5.8M60 128.2v4.1M62.4 129.1h18.2M83 128.2v4M83 129.1h3.8M86.8 128.2v3M88.1 132.8h27.3M89.2 129.1h2.4M100.8 126.9h-2.1l-.4 3.5M110.5 135.2v19.2M115.6 120.9v8.2M117.9 127.4h2.9"/>
<path d="M117.9 121.8h29.7M125.6 127.4h22M129.9 132.8h3.4M129.9 125.1h3.4M130.8 120.3v2.4M130.8 125.1v7.7M130.8 135.2v2.3M147.4 137.5h-1.4l-3.7 1.4M150 120.9v8.1M68.9 140.9l-3.2 6.5-11.8-.1M75.3 152.8v9.2M86.8 157.7v4.3"/>
<path d="M109.6 156.8h5.1M115.6 142.8v3.8M117.9 143.7h18.3M135.5 145h8M138.4 156.8h5.1M138.6 143.5v1.1M139.5 142.7h13.6M142.6 140.2v2.4M142.6 145v11.8M142.6 159.2v2.4M151.8 156.8h1.3M152.2 145.1v9.3"/>
<path d="M70.6 161.1h2.3M75.3 161.1h11.5M89.2 161.1h2.4"/>
</g>
<g fill="#f00" stroke="#f00" stroke-width=".16">
<path d="M115.6 127.4l2.3-.4v.8z"/>
<path d="M120.8 127l2.4 .4-2.4 .4z"/>
<path d="M86.8 161.1l2.4-.4v.8z"/>
<path d="M72.9 160.7l2.4 .4-2.4 .4z"/>
<path d="M86.8 129.1l2.4-.4v.8z"/>
<path d="M80.6 128.7l2.4 .4-2.4 .4z"/>
<path d="M60 129.1l2.4-.4v.8z"/>
<path d="M110.1 154.4h.8l-.4 2.4z"/>
<path d="M110.5 132.8l.4 2.4h-.8z"/>
<path d="M97.9 130.3l.8 .1-.6 2.4z"/>
<path d="M69.9 138.8l-.7 2.3-.7-.4z"/>
<path d="M130.4 122.7h.8l-.4 2.4z"/>
<path d="M130.8 132.8l.4 2.4h-.8z"/>
<path d="M142.2 142.6h.8l-.4 2.4z"/>
<path d="M142.6 156.8l.4 2.4h-.8z"/>
<path d="M123.2 127.4l2.4-.4v.8z"/>
<path d="M147.6 127l2.4 .4-2.4 .4z"/>
<path d="M152.2 142.7l.4 2.4h-.8z"/>
<path d="M151.8 154.4h.8l-.4 2.4z"/>
<path d="M115.6 143.7l2.3-.4v.8z"/>
<path d="M136.2 143.3l2.4 .4-2.4 .4z"/>
<path d="M140.1 139.7l2.1-1.2 .2 .8z"/>
<path d="M115.6 121.8l2.3-.4v.8z"/>
<path d="M147.6 121.4l2.4 .4-2.4 .4z"/>
<path d="M121.7 123.2l.7-.4 .8 2.3z"/>
</g>
<!-- layer: ELEV-3 -->
<path d="M86.8 127.3v29.5h-31.7M115.6 127.5v29.3h35.2" fill="none" stroke="#ff0" stroke-width=".16"/>
<!-- layer: DETL-1.5H -->
<path d="M123.2 131.5v3.2h7.1M130.3 125.1h-7.1v3.2M133.5 125.1h6.3M133.5 134.7h6.3M143 125.1h7v3.2M150 131.5v3.2h-7" fill="none" stroke="#f0f" stroke-width=".16"/>
<!-- layer: ANNO-DIMS -->
<path d="M127.7 133.7h1M127.7 134.7h1M127.8 128.9v2.4M127.8 133.7v1M127.8 137.1v2.4" fill="none" stroke="#f00" stroke-width=".16"/>
<g fill="#f00" stroke="#f00" stroke-width=".16">
<path d="M127.4 131.3h.8l-.4 2.4z"/>
<path d="M127.8 134.7l.4 2.4h-.8z"/>
</g>
<!-- layer: Electrical Wiring -->
<path d="M37.5 107.5h135v72.2h-135z" fill="none" stroke="#000" stroke-width=".16"/>
<!-- layer: 0 -->
<path d="M17.1 5h263" fill="none" stroke="#000" stroke-width=".16"/>
<text font-size="7.3" x="67.2" y="198.7">TOILET LAYOUT</text>
<g font-size="5.1" fill="#f00">
<text x="182.4" y="89.7">1</text>
<text x="182.2" y="96.1">2</text>
<text x="182.2" y="102.5">3</text>
<text x="182.3" y="108.9">4</text>
<text x="182.2" y="115.3">5</text>
<text x="182.2" y="121.7">6</text>
<text x="182.2" y="128">7</text>
</g>
<text font-size="4.9" fill="#005cb8" x="191.1" y="71">TOILET FIXTURE DETAIL</text>
<g font-size="4.5" fill="#005cb8">
<text x="180.3" y="81.9">S.no.</text>
<text x="202.2" y="81.4">Code</text>
<text x="233.9" y="78.7">Brand</text>
</g>
<g font-size="4">
<text x="52.1" y="171.5">FRONT ELEVATION</text>
<text x="103.9" y="171.5">SIDE ELEVATION</text>
</g>
<g font-size="3.8">
<text x="110" y="58.6" transform="rotate(-90 110 58.6)">3</text>
<text x="113.3" y="58.6" transform="rotate(-90 113.3 58.6)">8</text>
<text x="111.6" y="64.2" transform="rotate(-90 111.6 64.2)">4'-2 &quot;</text>
<text x="154.2" y="61.5" transform="rotate(-90 154.2 61.5)">10'-6&quot;</text>
<text x="52.3" y="67.7" transform="rotate(-90 52.3 67.7)">7'-4&quot;</text>
<text x="81.2" y="89.6">TOILET FIXTURE DETAIL</text>
</g>
<g font-size="3.8" fill="#f00">
<text x="126" y="120.8">54&quot; MIN.</text>
<text x="64.7" y="128.2">36&quot; MIN.</text>
<text x="83.4" y="128.8">6&quot;</text>
<text x="130.4" y="131.6" transform="rotate(-90 130.4 131.6)">12&quot;</text>
<text x="127.4" y="142.8" transform="rotate(-90 127.4 142.8)">1 1/2&quot;</text>
<text x="109.6" y="150.7" transform="rotate(-90 109.6 150.7)">33&quot;-36&quot;</text>
<text x="74.3" y="160.2">16&quot; - 18&quot;</text>
<text x="141.6" y="156.9" transform="rotate(-90 141.6 156.9)">17&quot;-19&quot;</text>
</g>
<g font-size="3.6" fill="#f00">
<text x="232.7" y="83.4">(JAQUAR)</text>
<text x="235.9" y="88.9">Alive</text>
<text x="234" y="95.3">Clarion</text>
<text x="232.4" y="101.7">Florentine</text>
<text x="232.3" y="108.1">Hydrolite</text>
<text x="232.4" y="114.5">Florentine</text>
<text x="230.7" y="120.8">Opal Prime</text>
<text x="234.6" y="127">Fonte</text>
</g>
<g font-size="3.5" fill="#f00">
<text x="196.8" y="88.7">ALI-85001PM</text>
<text x="198.1" y="95.4">CQT-23219</text>
<text x="197.9" y="101.5">FLR-5083NK</text>
<text x="198.9" y="108.1">OHS-1999</text>
<text x="196.2" y="114.6">FLS-WHT-5951</text>
<text x="195" y="121">OPP-1501PM</text>
<text x="195" y="127.3">FNS-WHT-4070</text>
</g>
<g font-size="2.3" fill="#f00">
<text x="95.2" y="115.3">AREA OF CLEARANCE</text>
<text x="95.2" y="117.7">AROUND GRAB BARS</text>
<text x="101" y="130">GRAB BARS</text>
<text x="101.1" y="127.6">TOP OF</text>
<text x="117.9" y="126.9">12&quot;</text>
<text x="133.4" y="127.1">42&quot; MIN.</text>
<text x="47.5" y="140.8">LEVER TO BE</text>
<text x="47.5" y="143.2">LOCATED ON</text>
<text x="122.1" y="143.2">36&quot; MAX.</text>
<text x="147.2" y="140.7">DISPENSER</text>
<text x="147.3" y="138.3">TOILET PAPER</text>
<text x="47.6" y="145.7">WIDE SIDE OF</text>
<text x="47.6" y="148.1">STALL</text>
<text x="151.8" y="153" transform="rotate(-90 151.8 153)">19&quot;</text>
<text x="154.2" y="153" transform="rotate(-90 154.2 153)">MIN.</text>
</g>
<g font-size="2">
<text x="52.1" y="175.1">SCALE:</text>
<text x="59.1" y="175.2">1/4&quot;</text>
<text x="64.8" y="175.1">=1'-0&quot;</text>
<text x="103.9" y="175.1">SCALE:</text>
<text x="110.9" y="175.2">1/4&quot;</text>
<text x="116.6" y="175.1">=1'-0&quot;</text>
</g>
<g font-size="1.6">
<text x="161.9" y="30.3">5&quot; SLAB</text>
<text x="162" y="47.1">4&quot; LINTAL</text>
<text x="160.8" y="61.7">Ceramic</text>
<text x="160.8" y="60.3">Kajaria</text>
<text x="160.9" y="63.3">Wall Tiles</text>
<text x="160.8" y="76.6">Kajaria</text>
<text x="125.7" y="79">M.S</text>
<text x="136.8" y="78.7">T.P</text>
<text x="160.7" y="80">Floor Tiles</text>
<text x="160.8" y="78.3">Ceramic</text>
<text x="161.9" y="83.4">6&quot; SLAB</text>
</g>
<g font-size="1.6" fill="#f00">
<text x="76.3" y="43.7">VENTILATION</text>
<text x="91.7" y="51.2">OHS-1999</text>
<text x="119.8" y="48.7">SHOWER</text>
<text x="64.2" y="69.2">WASH BASIN</text>
<text x="91.5" y="67.9">ALI - 85001</text>
<text x="92.6" y="71.1">FNS-WHT-4070</text>
<text x="117.8" y="69.3">CQT-23219</text>
<text x="142.8" y="70.3">FLS-WHT-5951</text>
<text x="91.7" y="74.9">WRAP PIPES</text>
<text x="116.4" y="77.1">FLR-5083NK</text>
<text x="146.3" y="73.5">TOILET SEAT</text>
</g>
<text font-size="1.3" x="78.4" y="75.7">Mim.27&quot;</text>
<g font-size=".6">
<text x="106.4" y="75.8">Mim24&quot;</text>
<text x="139.5" y="78.7">Max.17&quot;-19&quot;</text>
</g>
</svg>
